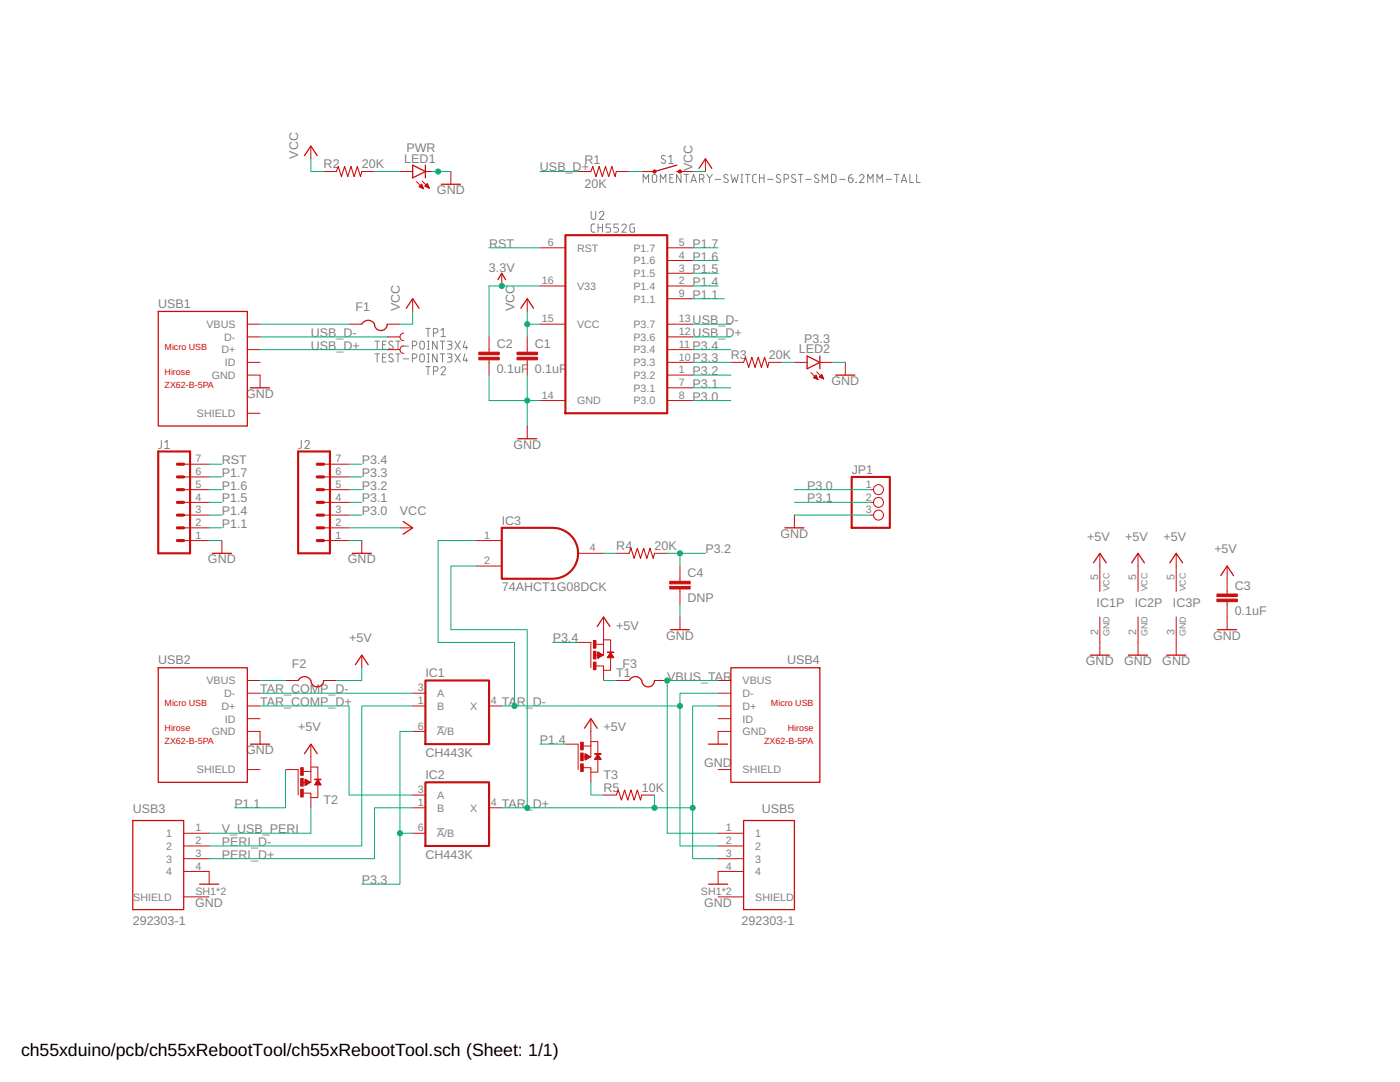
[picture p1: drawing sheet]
<svg xmlns="http://www.w3.org/2000/svg" width="279mm" height="216mm" viewBox="0 0 279 216" stroke-linecap="round" stroke-linejoin="round" font-family="sans-serif">
<g fill="none" stroke="#808080" stroke-width=".2">
<path d="M128.4 36.4v-1.6l.5 .9 .5-.9v1.6M130.3 34.9l.3-.1 .3 .1 .2 1.1a.44 .44 0 0 1-.5 .4 .44 .44 0 0 1-.4-.4zM131.8 36.4v-1.6l.5 .9 .6-.9v1.6M132.8 31.1l-.2-.1a.38 .38 0 0 0-.5 .1 .38 .38 0 0 0 .1 .6l.5 .2a.44 .44 0 0 1-.1 .7 .44 .44 0 0 1-.6-.2M133.5 31.3l.4-.3v1.6M133.5 32.6h.9M133.7 35.5h.5M134.4 34.8h-.7v1.6h.7M135.9 34.8v1.6l-.9-1.6v1.6M136.5 34.8h.9M137 34.8v1.6M137.9 36.4l.5-1.6 .6 1.6"/>
<path d="M138 36h.8M139.6 35.7h.5a.46 .46 0 0 0 .4-.4 .46 .46 0 0 0-.4-.5h-.5v1.6M140.1 35.7l.4 .7M141.1 34.8l.5 .8 .6-.8M141.6 35.6v.8M142.7 35.8h1.1M145.2 34.9l-.4-.1-.2 .1-.1 .3 .1 .2 .6 .4a.41 .41 0 0 1 0 .6 .41 .41 0 0 1-.6-.1l-.2-.1M145.9 34.8l.3 1.6 .4-1.1 .4 1.1 .3-1.6M147.9 34.8h.4M147.9 36.4h.4M148.1 34.8v1.6M148.8 34.8h.9"/>
<path d="M149.2 34.8v1.6M150.9 34.8h-.5l-.2 .4v1l.2 .2h.5M151.6 35.5h.9M151.6 34.8v1.6M152.5 34.8v1.6M153.2 35.8h1.1M155.7 34.9l-.2-.1a.38 .38 0 0 0-.5 .2 .38 .38 0 0 0 .1 .5l.5 .3a.44 .44 0 0 1 0 .6 .44 .44 0 0 1-.7-.2M156.5 35.7h.5a.46 .46 0 0 0 .4-.4 .46 .46 0 0 0-.4-.5h-.5v1.6M158.7 34.9l-.4-.1-.2 .1-.1 .3 .1 .2 .5 .4a.4 .4 0 0 1 .1 .6 .4 .4 0 0 1-.6-.1l-.2-.1M159.3 34.8h.9M159.8 34.8v1.6M160.8 35.8h1.1"/>
<path d="M163.3 34.9l-.4-.1-.2 .1-.1 .3v.2l.6 .4a.41 .41 0 0 1 .1 .6 .41 .41 0 0 1-.6-.1l-.2-.1M164.1 36.4v-1.6l.5 .9 .6-.9v1.6M165.9 34.8h.7l.2 .3 .1 .9-.3 .4h-.7zM167.6 35.8h1.1M169.3 35.5h.6a.45 .45 0 0 1 .3 .5 .45 .45 0 0 1-.4 .4 .45 .45 0 0 1-.5-.4zM170.1 34.8l-.6 .3-.2 .4M170.8 36.3l.1 .1zM171.5 35.2a.44 .44 0 0 1 .7-.4 .44 .44 0 0 1 .1 .7l-.8 .9h.9M173.2 36.4v-1.6l.5 .9 .5-.9v1.6M175 36.4v-1.6l.6 .9 .5-.9v1.6M176.8 35.8h1.1M178.5 34.8h.9"/>
<path d="M179 34.8v1.6M179.9 36.4l.5-1.6 .6 1.6M180 36h.8M181.6 34.8v1.6h.7M182.9 34.8v1.6h.8M118 42.2v1.1a.46 .46 0 0 0 .4 .5 .46 .46 0 0 0 .5-.5v-1.1M118.7 44.7l-.6 .1-.1 1.2 .2 .3h.5M119.4 44.7v1.6M119.4 45.4h.8M119.6 42.5a.44 .44 0 0 1 .6-.3 .44 .44 0 0 1 .2 .7l-.8 .9h.9M120.2 44.7v1.6M121.9 44.7h-.9v.7h.5a.46 .46 0 0 1 .4 .5 .46 .46 0 0 1-.4 .4h-.5"/>
<path d="M123.4 44.7h-.9v.7h.6a.46 .46 0 0 1 .3 .5 .46 .46 0 0 1-.3 .4h-.6M124.1 45.1a.44 .44 0 0 1 .6-.4 .44 .44 0 0 1 .2 .7l-.8 .9h.9M126.6 44.7h-.7l-.2 .2v1.1l.2 .3h.7v-.9h-.3M74.8 68.1h.9M74.8 70.6h.9M75.3 68.1v1.6M75.3 70.6v1.6M76.3 68.8h.6M76.3 71.3h.6M77.1 68.1h-.8v1.6h.8M77.1 70.6h-.8v1.6h.8M78.4 68.2a.42 .42 0 0 0-.6-.1 .42 .42 0 0 0-.1 .6l.6 .3a.4 .4 0 0 1 .1 .6 .4 .4 0 0 1-.7 0l-.1-.1"/>
<path d="M78.4 70.7a.42 .42 0 0 0-.6-.1 .42 .42 0 0 0-.1 .6l.6 .4a.4 .4 0 0 1 .1 .6 .4 .4 0 0 1-.7-.1l-.1-.1M79 68.1h.9M79 70.6h.9M79.4 68.1v1.6M79.4 70.6v1.6M80.5 69.1h1.1M80.5 71.6h1.1M82.3 69h.4a.46 .46 0 0 0 .5-.5 .46 .46 0 0 0-.5-.4h-.4v1.6M82.3 71.5h.4a.44 .44 0 0 0 .5-.4 .44 .44 0 0 0-.5-.5h-.4v1.6M83.9 68.2l.3-.1 .4 .1 .1 1a.46 .46 0 0 1-.5 .5 .46 .46 0 0 1-.4-.5zM83.9 70.7l.3-.1 .4 .1 .1 1.1a.46 .46 0 0 1-.5 .4 .46 .46 0 0 1-.4-.4zM85 65.5h.9"/>
<path d="M85 73.2h.9M85.3 68.1h.4M85.3 69.7h.4M85.3 70.6h.4M85.3 72.2h.4M85.4 65.5v1.7M85.4 73.2v1.6M85.5 68.1v1.6M85.5 70.6v1.6M86.5 66.4h.5a.46 .46 0 0 0 .4-.4 .46 .46 0 0 0-.4-.5h-.5v1.7M86.5 74h.5a.44 .44 0 0 0 .4-.4 .44 .44 0 0 0-.4-.4h-.5v1.6M87.2 68.1v1.6l-.9-1.6v1.6"/>
<path d="M87.2 70.6v1.6l-.9-1.6v1.6M87.8 68.1h1M87.8 70.6h1M88 65.9l.5-.4v1.7M88 67.2h.9M88 73.5a.44 .44 0 0 1 .6-.3 .44 .44 0 0 1 .2 .7l-.8 .9h.9M88.3 68.1v1.6M88.3 70.6v1.6M89.3 68.1h.6a.36 .36 0 0 1 .3 .3 .36 .36 0 0 1-.3 .4h-.4M89.3 70.6h.6a.36 .36 0 0 1 .3 .4 .36 .36 0 0 1-.3 .3h-.4M89.7 68.8a.46 .46 0 0 1 .5 .4 .46 .46 0 0 1-.5 .5h-.4M89.7 71.3a.46 .46 0 0 1 .5 .5 .46 .46 0 0 1-.5 .4h-.4"/>
<path d="M90.8 68.1l1.1 1.6M90.8 70.6l1.1 1.6M91.9 68.1l-1.1 1.6M91.9 70.6l-1.1 1.6M92.8 68.1l-.4 1.2h.9M92.8 70.6l-.4 1.3h.9M93.1 69v.7M93.1 71.5v.7M32.2 87.9v1.4l-.6 .2M32.9 88.2l.5-.3v1.6M32.9 89.5h.9M60.1 87.9v1.4l-.2 .2h-.3"/>
<path d="M60.8 88.2a.44 .44 0 0 1 .7-.3 .44 .44 0 0 1 .1 .7l-.8 .9h.9M87.2 145.1h1.5M87.2 165.4h1.5"/>
</g>
<g fill="none" stroke="#c90d0c" stroke-width=".2">
<path d="M62 29.1v2.6M64.6 34.2h2.5M72.2 34.2h2.5M79.8 34.2h2.6M83.1 36.3l1.4 1.4M83.6 37.3l.5-.5 .4 .9zM83.7 37.3h.6M83.8 37.1h.5M83.9 37.4h.5M83.9 37h.3M84 36.9h.2M84.1 36.8h.1"/>
<path d="M84.2 37.5h.3M84.3 36.1l1.4 1.4M84.5 37.6h.1M84.8 37.1h.7M84.8 37.1l.5-.5 .4 .9zM84.9 37h.5M84.9 34.2h2.5M85 36.9h.4M85 37.3h.6M85.1 36.8h.2M85.3 36.7h.1M85.3 37.4h.3"/>
<path d="M85.6 37.5h.1M90 34.2v2.6M115.4 34.2h2.5M123 34.2h2.5M128.1 34.2h2.5M135.7 34.2h2.5M140.8 31.7v2.5M82.4 59.6v2.5M100.1 54.5v2.6M105.2 59.6v2.5M107.8 57.1h5M107.8 49.4h5"/>
<path d="M133.2 59.6h5M133.2 57.1h5M133.2 54.5h5M133.2 52h5M133.2 49.4h5M49.4 64.7h2.5M49.4 74.8h2.5v2.6M49.4 72.3h2.5M49.4 69.8h2.5M49.4 67.2h2.5M69.7 64.7h2.5M77.3 64.7h2.5"/>
<path d="M77.3 69.8h2.5M77.3 67.2h2.5M80.6 66.5a.76 .76 0 0 0-.8 .7 .76 .76 0 0 0 .8 .8M80.6 69a.76 .76 0 0 0-.8 .8 .76 .76 0 0 0 .8 .7M97.6 67.2v3.1M97.6 71.8v3M105.2 67.2v3.1M105.2 71.8v3M107.8 64.7h5M107.8 79.9h5M133.2 64.7h5M133.2 79.9h5"/>
<path d="M133.2 77.4h5M133.2 74.8h5M133.2 72.3h5M133.2 69.8h5M133.2 67.2h5M145.9 72.3h2.5M153.5 72.3h2.5M158.5 72.3h2.6M161.8 74.3l1.4 1.4M162.3 75.4l.6-.6 .3 .9zM162.4 75.4h.7M162.5 75.2h.5"/>
<path d="M162.6 75.1h.4M162.7 75.5h.4M162.7 75h.2M162.8 74.9h.1M162.9 75.6h.3M163 74.2l1.4 1.4M163.6 75.2h.6M163.6 75.1h.6M163.6 72.3h2.6M163.7 75h.4M163.8 75.4h.5M163.9 74.9h.2"/>
<path d="M164 74.8h.1M164 74.7l.4 .9-.9-.4zM164.1 75.5h.2M168.7 72.3v2.5M36.7 97.7h5M36.7 95.2h5M36.7 92.6h5M49.4 82.5h2.5M64.6 97.7h5.1M64.6 95.2h5.1M64.6 92.6h5.1M105.2 85v2.5"/>
<path d="M173.8 97.7h.5M36.7 107.9h5M36.7 105.3h5M36.7 102.8h5M36.7 100.2h5M44.3 107.9v2.5M64.6 107.9h5.1M64.6 105.3h5.1M64.6 102.8h5.1M64.6 100.2h5.1M72.2 107.9v2.5M79.8 105.3h2.6"/>
<path d="M95.1 107.9h5M95.1 112.9h5M115.4 110.4h5.1M123 110.4h2.5M130.6 110.4h2.6M135.7 112.9v3.1M135.7 117.5v3.1M158.5 102.8v2.5M173.8 102.8h.5M173.8 100.2h.5M219.5 110.4v7.6M227.1 110.4v7.6"/>
<path d="M234.7 110.4v7.6M244.9 112.9v5.6M49.4 135.8h2.5M49.4 138.3h2.5M57 135.8h2.5M64.6 135.8h2.5M72.2 130.7v2.5M82.4 138.3h2.5M115.4 128.2h2.5v5M118.9 132.9h1.6v2.9M118.9 128.6h1.6M119.3 131.3h.1"/>
<path d="M119.3 131.2h.2M119.3 131.1h.3M119.3 131.1h.5M119.3 131h.6M119.3 130.9h.7M119.3 130.9h.8M119.3 130.8h.9M119.3 130.7h.9M119.3 130.6h.8M119.3 130.5h.7M119.3 130.5h.6M119.3 130.4h.5"/>
<path d="M119.3 130.3h.4M119.3 130.2h.3M119.3 130.2h.1M119.3 130.1h.1M119.3 130.1l1 .6-1 .7zM120.5 123.1v7.6h-1.7M120.5 127.7h1.4v2.5M121.2 131.2h1.3M121.3 131.1h1.1M121.3 131h1M121.4 130.9h.9M121.5 130.8h.7"/>
<path d="M121.5 130.7h.7M121.6 130.7h.5M121.6 130.6h.5M121.7 130.5h.3M121.8 130.4h.2M121.8 130.3h.1M121.8 130.2h.1M121.9 131.1v2.7h-1.4M121.9 130.2l.6 1h-1.3zM123 135.8h2.5M130.6 135.8h2.6M135.7 123.1v2.5"/>
<path d="M143.3 135.8h2.6M143.3 138.3h2.6M219.5 123.1v7.6M227.1 123.1v7.6M234.7 123.1v7.6M244.9 120.1v5.5M49.4 145.9h2.5v2.6M49.4 140.9h2.5M49.4 143.4h2.5M49.4 153.6h2.5M57 153.6h2.5v5M60.5 158.3h1.5v2.9"/>
<path d="M60.5 153.9h1.5M60.9 156.7h.1M60.9 156.6h.2M60.9 156.6h.3M60.9 156.5h.4M60.9 156.4h.5M60.9 156.4h.6M60.9 156.3h.7M60.9 156.2h.9M60.9 156.1h1M60.9 156h.8M60.9 155.9h.7"/>
<path d="M60.9 155.9h.6M60.9 155.8h.5M60.9 155.7h.4M60.9 155.7h.3M60.9 155.6h.2M60.9 155.5h.1M60.9 155.5l1 .6-1 .6zM62 148.5v7.6h-1.6M62 153.1h1.4v2.5M62.8 156.6h1.3M62.9 156.5h1.1M62.9 156.4h1.1"/>
<path d="M63 156.4h.9M63 156.3h.9M63.1 156.2h.7M63.1 156.1h.7M63.2 156.1h.5M63.2 156h.5M63.2 155.9h.4M63.3 155.9h.3M63.3 155.8h.3M63.4 155.7h.1M63.4 156.5v2.7h-1.4M63.4 155.6l.7 1h-1.3z"/>
<path d="M82.4 140.9h2.5M82.4 145.9h2.5M82.4 158.6h2.5M97.6 140.9h2.5M112.8 148.5h2.6v5.1M116.4 153.2h1.5v2.9M116.4 148.9h1.5M116.8 151.6h.1M116.8 151.5h.2M116.8 151.5h.3M116.8 151.4h.4M116.8 151.3h.5"/>
<path d="M116.8 151.3h.6M116.8 151.2h.7M116.8 151.1h.9M116.8 151h.9M116.8 150.9h.8M116.8 150.8h.7M116.8 150.8h.6M116.8 150.7h.5M116.8 150.6h.3M116.8 150.6h.2M116.8 150.5h.1M116.8 150.4h.1"/>
<path d="M116.8 150.4l1 .6-1 .7zM117.9 148h1.4v2.5M117.9 143.4v7.6h-1.6M118.7 151.5h1.3M118.7 151.5h1.2M118.8 151.4h1.1M118.8 151.3h1M118.9 151.3h.9M118.9 151.2h.8M118.9 151.1h.8M119 151h.6M119.1 150.9h.4"/>
<path d="M119.1 150.8h.4M119.2 150.8h.3M119.2 150.7h.2M119.3 150.6h.1M119.3 150.5l.7 1h-1.3zM119.3 151.4v2.7h-1.4M120.5 158.6h2.5M128.1 158.6h2.5M143.3 140.9h2.6M143.3 143.4h2.6M143.3 153.6h2.6M145.9 145.9h-2.6v2.6"/>
<path d="M36.7 166.3h5M36.7 173.9h5v2.5M36.7 168.8h5M36.7 171.3h5M36.7 179h5M82.4 166.3h2.5M82.4 161.2h2.5M97.6 161.2h2.5M143.3 166.3h5.1M143.3 168.8h5.1M143.3 171.3h5.1M143.3 179h5.1"/>
<path d="M148.4 173.9h-5.1v2.5"/>
<circle cx="175.3" cy="97.7" r=".99"/>
<circle cx="175.3" cy="102.8" r=".99"/>
<circle cx="175.3" cy="100.2" r=".99"/>
</g>
<g fill="#c90d0c" stroke="#c90d0c" stroke-width=".2">
<path d="M103.2 71.3h4.1v.5h-4.1z"/>
<path d="M103.2 70.3h4.1v.5h-4.1z"/>
<path d="M95.6 71.3h4v.5h-4z"/>
<path d="M95.6 70.3h4v.5h-4z"/>
<path d="M118.4 132.1h.5v1.5h-.5z"/>
<path d="M118.4 130h.5v1.5h-.5z"/>
<path d="M118.4 127.8h.5v1.5h-.5z"/>
<path d="M121.2 130.1h1.3v.1h-1.3z"/>
<path d="M60 157.5h.5v1.5h-.5z"/>
<path d="M60 155.3h.5v1.6h-.5z"/>
<path d="M60 153.2h.5v1.5h-.5z"/>
<path d="M62.8 155.5h1.3v.1h-1.3z"/>
<path d="M133.7 117h4v.5h-4z"/>
<path d="M133.7 116h4v.5h-4z"/>
<path d="M242.9 119.5h4v.6h-4z"/>
<path d="M242.9 118.5h4v.5h-4z"/>
<path d="M115.9 152.4h.5v1.5h-.5z"/>
<path d="M115.9 150.3h.5v1.5h-.5z"/>
<path d="M115.9 148.1h.5v1.5h-.5z"/>
<path d="M118.7 150.4h1.3v.1h-1.3z"/>
</g>
<g fill="none" stroke="#c90d0c" stroke-width=".25">
<path d="M60.8 31.1l1.2-2 1.3 2M82.4 33l2.5 1.2-2.5 1.3zM84.9 33v2.5M88.1 36.8h3.8M135.1 34.2h.6M135.1 33l-4.5 1.2M139.5 33.6l1.3-1.9 1.2 1.9M99.4 55.8l.7-1.3 .8 1.3M31.6 62.1h17.8v22.9h-17.8zM50 77.4h3.8M72.2 64.7a1.42 1.42 0 0 1 1.6-.8 1.42 1.42 0 0 1 1.1 1.4 1.27 1.27 0 0 0 1.4 .6 1.27 1.27 0 0 0 1-1.2M81.1 61.5l1.3-1.9 1.2 1.9"/>
<path d="M103.9 61.5l1.3-1.9 1.3 1.9M161.1 71l2.5 1.3-2.5 1.3zM163.6 71v2.6M166.8 74.8h3.8M103.3 87.5h3.8M42.4 110.4h3.8M70.3 110.4h3.8M80.5 104.1l1.9 1.2-1.9 1.3M156.6 105.3h3.8M218.2 112.3l1.3-1.9 1.3 1.9M225.8 112.3l1.3-1.9 1.3 1.9M233.5 112.3l1.2-1.9 1.3 1.9"/>
<path d="M243.6 114.9l1.3-2 1.3 2M31.6 133.2h17.8v22.9h-17.8zM59.5 135.8a1.42 1.42 0 0 1 1.6-.8 1.42 1.42 0 0 1 1.1 1.4 1.27 1.27 0 0 0 1.4 .6 1.27 1.27 0 0 0 1-1.2M70.9 132.6l1.3-1.9 1.3 1.9M119.2 125l1.3-1.9 1.2 1.9M125.5 135.8a1.42 1.42 0 0 1 1.6-.8 1.42 1.42 0 0 1 1.1 1.4 1.27 1.27 0 0 0 1.5 .6 1.27 1.27 0 0 0 .9-1.2M133.8 125.6h3.8M145.9 133.2h17.7v22.9h-17.7zM217.6 130.7h3.8M225.2 130.7h3.8M232.8 130.7h3.8M243 125.6h3.8"/>
<path d="M50 148.5h3.8M60.8 150.4l1.2-1.9 1.3 1.9M116.6 145.3l1.3-1.9 1.3 1.9M141.4 148.5h3.8M26.5 163.7h10.2v17.8h-10.2zM39.8 176.4h3.8M141.4 176.4h3.8M148.4 163.7h10.1v17.8h-10.1z"/>
</g>
<path d="M67.1 34.2l.4-1 .6 2 .7-2 .6 2 .6-2 .7 2 .6-2 .6 2 .3-1M117.9 34.2l.4-1 .6 2 .7-2 .6 2 .6-2 .7 2 .6-2 .6 2 .3-1M148.4 72.3l.4-1 .6 2 .7-2 .6 2 .6-2 .7 2 .6-2 .6 2 .3-1M125.5 110.4l.4-1 .7 2 .6-2 .6 2 .7-2 .6 2 .6-2 .7 2 .2-1M123 158.6l.4-1 .6 2.1 .7-2.1 .6 2.1 .6-2.1 .7 2.1 .6-2.1 .6 2.1 .3-1.1" fill="none" stroke="#c90d0c" stroke-width=".21"/>
<path d="M112.8 46.9h20.4v35.6h-20.4zM31.6 90.1h6.3v20.3h-6.3zM59.5 90.1h6.3v20.3h-6.3zM170 95.2h7.6v10.1h-7.6zM100.1 105.3h10.2a5.1 5.1 0 0 1 5.1 5.1 5.1 5.1 0 0 1-5.1 5.1h-10.2zM84.9 135.8h12.7v12.7h-12.7zM84.9 156.1h12.7v12.7h-12.7z" fill="none" stroke="#c90d0c" stroke-width=".42"/>
<g fill="none" stroke="#c90d0c" stroke-width=".61">
<path d="M35.4 97.7h1.3M35.4 95.2h1.3M35.4 92.6h1.3M63.3 97.7h1.3M63.3 95.2h1.3M63.3 92.6h1.3M35.4 102.8h1.3M35.4 105.3h1.3M35.4 107.9h1.3M35.4 100.2h1.3M63.3 102.8h1.3M63.3 105.3h1.3"/>
<path d="M63.3 107.9h1.3M63.3 100.2h1.3"/>
</g>
<g fill="#c90d0c" stroke="#c90d0c" stroke-width=".2">
<circle cx="130.6" cy="34.2" r=".33"/>
<circle cx="135.7" cy="34.2" r=".33"/>
</g>
<g fill="none" stroke="#0dab76" stroke-width=".2">
<path d="M62 31.7v2.5h2.6M74.7 34.2h5.1M86.2 34.2h3.8M107.8 34.2h7.6M125.5 34.2h2.6M138.2 34.2h2.6M97.6 49.4h10.2M107.8 57.1h-10.2v10.1M138.2 57.1h5.1M138.2 59.6h6.4M138.2 54.5h5.1M138.2 52h5.1"/>
<path d="M138.2 49.4h5.1M51.9 67.2h25.4M51.9 64.7h17.8M51.9 69.8h25.4M82.4 62.1v2.6h-2.6M97.6 74.8v5.1h7.6v-5.1M105.2 62.1v2.6h2.6M105.2 64.7v2.5M107.8 79.9h-2.6v5.1M138.2 79.9h7.7M138.2 72.3h7.7M138.2 67.2h7.7"/>
<path d="M138.2 64.7h7.7M138.2 69.8h7.7M138.2 74.8h7.7M138.2 77.4h7.7M156 72.3h2.5M166.2 72.3h2.5M41.7 97.7h2.6M41.7 95.2h2.6M41.7 92.6h2.6M69.7 97.7h2.5M69.7 95.2h2.5M69.7 92.6h2.5"/>
<path d="M158.5 97.7h15.3M41.7 107.9h2.6M41.7 102.8h2.6M41.7 105.3h2.6M41.7 100.2h2.6M69.7 107.9h2.5M69.7 102.8h2.5M69.7 105.3h10.1M69.7 100.2h2.5M95.1 112.9h-5.1v12.7h15.2v35.6h-5.1M95.1 107.9h-7.7v20.3h15.3v12.7M120.5 110.4h2.5"/>
<path d="M133.2 110.4h7.6M135.7 110.4v2.5M158.5 102.8h15.3M158.5 100.2h15.3M51.9 135.8h5.1M51.9 138.3h30.5M72.2 133.2v2.6h-5.1M110.3 128.2h5.1M120.5 135.8h2.5M135.7 120.6v2.5M143.3 138.3h-7.6v30.5h7.6M143.3 135.8h-10.1v30.5h10.1"/>
<path d="M51.9 140.9h17.8v17.7h12.7M57 153.6v7.6h-10.2M82.4 145.9h-2.6v20.4h2.6M82.4 140.9h-10.2v27.9h-30.5M100.1 140.9h35.6M107.8 148.5h5M117.9 156.1v2.5h2.6M130.6 158.6v2.6M143.3 140.9h-5.1v30.4h5.1M62 161.2v5.1h-20.3M79.8 166.3v10.1h-7.6M82.4 161.2h-7.7v10.1h-33"/>
<path d="M105.2 161.2h33"/>
</g>
<g fill="#0dab76" stroke="#0dab76" stroke-width=".2">
<circle cx="105.2" cy="79.9" r=".51"/>
<circle cx="87.4" cy="34.2" r=".51"/>
<circle cx="100.1" cy="57.1" r=".51"/>
<circle cx="79.8" cy="166.3" r=".51"/>
<circle cx="135.7" cy="110.4" r=".51"/>
<circle cx="102.7" cy="140.9" r=".51"/>
<circle cx="135.7" cy="140.9" r=".51"/>
<circle cx="105.2" cy="161.2" r=".51"/>
<circle cx="138.2" cy="161.2" r=".51"/>
<circle cx="130.6" cy="161.2" r=".51"/>
<circle cx="133.2" cy="135.8" r=".51"/>
<circle cx="105.2" cy="64.7" r=".51"/>
</g>
<text font-size="3.5" x="4.2" y="210.7">ch55xduino/pcb/ch55xRebootTool/ch55xRebootTool.sch (Sheet: 1/1)</text>
<g font-size="2.5" fill="#808080">
<text x="59.5" y="31.7" transform="rotate(-90 59.5 31.7)">VCC</text>
<text x="64.6" y="33.6">R2</text>
<text x="72.2" y="33.6">20K</text>
<text x="80.7" y="32.4">LED1</text>
<text x="81.1" y="30.3">PWR</text>
<text x="107.8" y="34.2">USB_D+</text>
<text x="116.6" y="32.7">R1</text>
<text x="138.2" y="34.2" transform="rotate(-90 138.2 34.2)">VCC</text>
<text x="87.2" y="38.8">GND</text>
<text x="116.6" y="37.5">20K</text>
<text x="97.6" y="49.5">RST</text>
<text x="138.2" y="52">P1.6</text>
<text x="138.2" y="49.5">P1.7</text>
<text x="97.6" y="54.3">3.3V</text>
<text x="138.2" y="57.1">P1.4</text>
<text x="138.2" y="54.5">P1.5</text>
<text x="138.2" y="59.6">P1.1</text>
<text x="31.6" y="61.4">USB1</text>
<text x="70.9" y="62.2">F1</text>
<text x="79.8" y="62.2" transform="rotate(-90 79.8 62.2)">VCC</text>
<text x="102.7" y="62.2" transform="rotate(-90 102.7 62.2)">VCC</text>
<text x="138.2" y="64.7">USB_D-</text>
<text x="62" y="67.2">USB_D-</text>
<text x="62" y="69.8">USB_D+</text>
<text x="99.1" y="69.4">C2</text>
<text x="106.7" y="69.4">C1</text>
<text x="138.2" y="69.8">P3.4</text>
<text x="138.2" y="67.2">USB_D+</text>
<text x="145.9" y="71.7">R3</text>
<text x="153.5" y="71.7">20K</text>
<text x="159.4" y="70.5">LED2</text>
<text x="160.5" y="68.4">P3.3</text>
<text x="99.1" y="74.5">0.1uF</text>
<text x="106.7" y="74.5">0.1uF</text>
<text x="138.2" y="72.3">P3.3</text>
<text x="138.2" y="74.8">P3.2</text>
<text x="138.2" y="77.4">P3.1</text>
<text x="165.9" y="76.9">GND</text>
<text x="49.1" y="79.4">GND</text>
<text x="138.2" y="79.9">P3.0</text>
<text x="102.4" y="89.6">GND</text>
<text x="44.3" y="95.2">P1.7</text>
<text x="44.3" y="92.6">RST</text>
<text x="72.2" y="92.6">P3.4</text>
<text x="72.2" y="95.2">P3.3</text>
<text x="170" y="94.5">JP1</text>
<text x="44.3" y="100.2">P1.5</text>
<text x="44.3" y="97.7">P1.6</text>
<text x="72.2" y="97.7">P3.2</text>
<text x="72.2" y="100.2">P3.1</text>
<text x="161.1" y="100.2">P3.1</text>
<text x="161.1" y="97.7">P3.0</text>
<text x="44.3" y="102.8">P1.4</text>
<text x="44.3" y="105.3">P1.1</text>
<text x="72.2" y="102.8">P3.0</text>
<text x="79.8" y="102.8">VCC</text>
<text x="100.1" y="104.7">IC3</text>
<text x="155.8" y="107.4">GND</text>
<text x="217" y="107.9">+5V</text>
<text x="224.6" y="107.9">+5V</text>
<text x="232.2" y="107.9">+5V</text>
<text x="41.5" y="112.4">GND</text>
<text x="69.4" y="112.4">GND</text>
<text x="123" y="109.8">R4</text>
<text x="130.6" y="109.8">20K</text>
<text x="140.8" y="110.4">P3.2</text>
<text x="242.3" y="110.4">+5V</text>
<text x="100.1" y="118">74AHCT1G08DCK</text>
<text x="137.2" y="115.1">C4</text>
<text x="246.4" y="117.6">C3</text>
<text x="123" y="125.6">+5V</text>
<text x="137.2" y="120.2">DNP</text>
<text x="218.9" y="121.2">IC1P</text>
<text x="226.5" y="121.2">IC2P</text>
<text x="234.1" y="121.2">IC3P</text>
<text x="246.4" y="122.7">0.1uF</text>
<text x="69.7" y="128.2">+5V</text>
<text x="110.3" y="128.2">P3.4</text>
<text x="132.9" y="127.7">GND</text>
<text x="242.1" y="127.7">GND</text>
<text x="31.6" y="132.5">USB2</text>
<text x="58.2" y="133.3">F2</text>
<text x="84.9" y="135.2">IC1</text>
<text x="123" y="135">T1</text>
<text x="124.3" y="133.3">F3</text>
<text x="133.2" y="135.8">VBUS_TAR</text>
<text x="157.1" y="132.5">USB4</text>
<text x="216.7" y="132.7">GND</text>
<text x="224.3" y="132.7">GND</text>
<text x="232" y="132.7">GND</text>
<text x="51.9" y="138.3">TAR_COMP_D-</text>
<text x="51.9" y="140.9">TAR_COMP_D+</text>
<text x="100.1" y="140.9">TAR_D-</text>
<text x="59.5" y="146">+5V</text>
<text x="107.8" y="148.5">P1.4</text>
<text x="120.5" y="146">+5V</text>
<text x="49.1" y="150.5">GND</text>
<text x="84.9" y="155.5">IC2</text>
<text x="84.9" y="151">CH443K</text>
<text x="120.5" y="155.3">T3</text>
<text x="140.5" y="153.1">GND</text>
<text x="46.8" y="161.2">P1.1</text>
<text x="64.6" y="160.4">T2</text>
<text x="100.1" y="161.2">TAR_D+</text>
<text x="120.5" y="158">R5</text>
<text x="128.1" y="158">10K</text>
<text x="26.5" y="162.2">USB3</text>
<text x="44.3" y="166.3">V_USB_PERI</text>
<text x="152" y="162.2">USB5</text>
<text x="44.3" y="168.8">PERI_D-</text>
<text x="44.3" y="171.3">PERI_D+</text>
<text x="84.9" y="171.3">CH443K</text>
<text x="72.2" y="176.4">P3.3</text>
<text x="26.5" y="184.5">292303-1</text>
<text x="39" y="181">GND</text>
<text x="140.5" y="181">GND</text>
<text x="148" y="184.5">292303-1</text>
</g>
<g font-size="2.1" fill="#808080">
<text x="109.3" y="49.1">6</text>
<text x="115.2" y="50.2">RST</text>
<text x="126.4" y="52.8">P1.6</text>
<text x="126.4" y="50.2">P1.7</text>
<text x="135.5" y="51.6">4</text>
<text x="135.5" y="49.1">5</text>
<text x="108.1" y="56.7">16</text>
<text x="115.2" y="57.8">V33</text>
<text x="126.4" y="57.8">P1.4</text>
<text x="126.4" y="55.3">P1.5</text>
<text x="135.5" y="59.3">9</text>
<text x="135.5" y="56.7">2</text>
<text x="135.5" y="54.2">3</text>
<text x="41.2" y="65.5">VBUS</text>
<text x="108.1" y="64.3">15</text>
<text x="115.2" y="65.5">VCC</text>
<text x="126.4" y="60.4">P1.1</text>
<text x="126.4" y="65.5">P3.7</text>
<text x="135.5" y="64.3">13</text>
<text x="44.2" y="70.5">D+</text>
<text x="44.8" y="68">D-</text>
<text x="126.4" y="70.5">P3.4</text>
<text x="126.4" y="68">P3.6</text>
<text x="135.5" y="72">10</text>
<text x="135.5" y="69.4">11</text>
<text x="135.5" y="66.9">12</text>
<text x="42.3" y="75.6">GND</text>
<text x="44.9" y="73.1">ID</text>
<text x="126.4" y="75.6">P3.2</text>
<text x="126.4" y="73.1">P3.3</text>
<text x="135.5" y="77">7</text>
<text x="135.5" y="74.5">1</text>
<text x="39.3" y="83.2">SHIELD</text>
<text x="108.1" y="79.6">14</text>
<text x="115.2" y="80.7">GND</text>
<text x="126.4" y="80.7">P3.0</text>
<text x="126.4" y="78.2">P3.1</text>
<text x="135.5" y="79.6">8</text>
<text x="39" y="94.8">6</text>
<text x="39" y="92.3">7</text>
<text x="66.9" y="94.8">6</text>
<text x="66.9" y="92.3">7</text>
<text x="39" y="99.9">4</text>
<text x="39" y="97.3">5</text>
<text x="66.9" y="99.9">4</text>
<text x="66.9" y="97.3">5</text>
<text x="172.8" y="97.3">1</text>
<text x="172.8" y="99.9">2</text>
<text x="39" y="107.5">1</text>
<text x="39" y="105">2</text>
<text x="39" y="102.4">3</text>
<text x="66.9" y="107.5">1</text>
<text x="66.9" y="105">2</text>
<text x="66.9" y="102.4">3</text>
<text x="96.6" y="107.5">1</text>
<text x="172.8" y="102.4">3</text>
<text x="96.6" y="112.6">2</text>
<text x="117.7" y="110">4</text>
<text x="219.1" y="115.7" transform="rotate(-90 219.1 115.7)">5</text>
<text x="226.8" y="115.7" transform="rotate(-90 226.8 115.7)">5</text>
<text x="234.4" y="115.7" transform="rotate(-90 234.4 115.7)">5</text>
<text x="219.1" y="126.6" transform="rotate(-90 219.1 126.6)">2</text>
<text x="226.8" y="126.6" transform="rotate(-90 226.8 126.6)">2</text>
<text x="234.4" y="126.6" transform="rotate(-90 234.4 126.6)">3</text>
<text x="41.2" y="136.6">VBUS</text>
<text x="83.4" y="138">3</text>
<text x="148.2" y="136.6">VBUS</text>
<text x="44.2" y="141.6">D+</text>
<text x="44.8" y="139.1">D-</text>
<text x="83.4" y="140.5">1</text>
<text x="87.2" y="139.1">A</text>
<text x="87.2" y="141.6">B</text>
<text x="93.8" y="141.6">X</text>
<text x="98" y="140.5">4</text>
<text x="148.2" y="139.1">D-</text>
<text x="148.2" y="141.6">D+</text>
<text x="42.3" y="146.7">GND</text>
<text x="44.9" y="144.2">ID</text>
<text x="83.4" y="145.6">6</text>
<text x="87.2" y="146.7">A/B</text>
<text x="148.2" y="144.2">ID</text>
<text x="148.2" y="146.7">GND</text>
<text x="39.3" y="154.3">SHIELD</text>
<text x="148.2" y="154.3">SHIELD</text>
<text x="83.4" y="158.3">3</text>
<text x="83.4" y="160.8">1</text>
<text x="87.2" y="159.4">A</text>
<text x="87.2" y="161.9">B</text>
<text x="93.8" y="161.9">X</text>
<text x="98" y="160.8">4</text>
<text x="33.1" y="167">1</text>
<text x="39" y="165.9">1</text>
<text x="83.4" y="165.9">6</text>
<text x="87.2" y="167">A/B</text>
<text x="144.9" y="165.9">1</text>
<text x="150.7" y="167">1</text>
<text x="33.1" y="169.6">2</text>
<text x="33.1" y="172.1">3</text>
<text x="39" y="168.5">2</text>
<text x="39" y="171">3</text>
<text x="39" y="173.5">4</text>
<text x="144.9" y="168.5">2</text>
<text x="144.9" y="171">3</text>
<text x="144.9" y="173.5">4</text>
<text x="150.7" y="169.6">2</text>
<text x="150.7" y="172.1">3</text>
<text x="26.6" y="179.7">SHIELD</text>
<text x="33.1" y="174.6">4</text>
<text x="39" y="178.6">SH1*2</text>
<text x="139.9" y="178.6">SH1*2</text>
<text x="150.7" y="174.6">4</text>
<text x="150.7" y="179.7">SHIELD</text>
</g>
<g font-size="1.8" fill="#c90d0c">
<text x="32.8" y="69.8">Micro USB</text>
<text x="32.8" y="74.8">Hirose</text>
<text x="32.8" y="77.4">ZX62-B-5PA</text>
<text x="32.8" y="140.9">Micro USB</text>
<text x="153.9" y="140.9">Micro USB</text>
<text x="32.8" y="146">Hirose</text>
<text x="32.8" y="148.5">ZX62-B-5PA</text>
<text x="152.5" y="148.5">ZX62-B-5PA</text>
<text x="157.2" y="146">Hirose</text>
</g>
<g font-size="1.8" fill="#808080">
<text x="221.4" y="118" transform="rotate(-90 221.4 118)">VCC</text>
<text x="229" y="118" transform="rotate(-90 229 118)">VCC</text>
<text x="236.6" y="118" transform="rotate(-90 236.6 118)">VCC</text>
<text x="221.4" y="126.9" transform="rotate(-90 221.4 126.9)">GND</text>
<text x="229" y="126.9" transform="rotate(-90 229 126.9)">GND</text>
<text x="236.6" y="126.9" transform="rotate(-90 236.6 126.9)">GND</text>
</g>
</svg>
